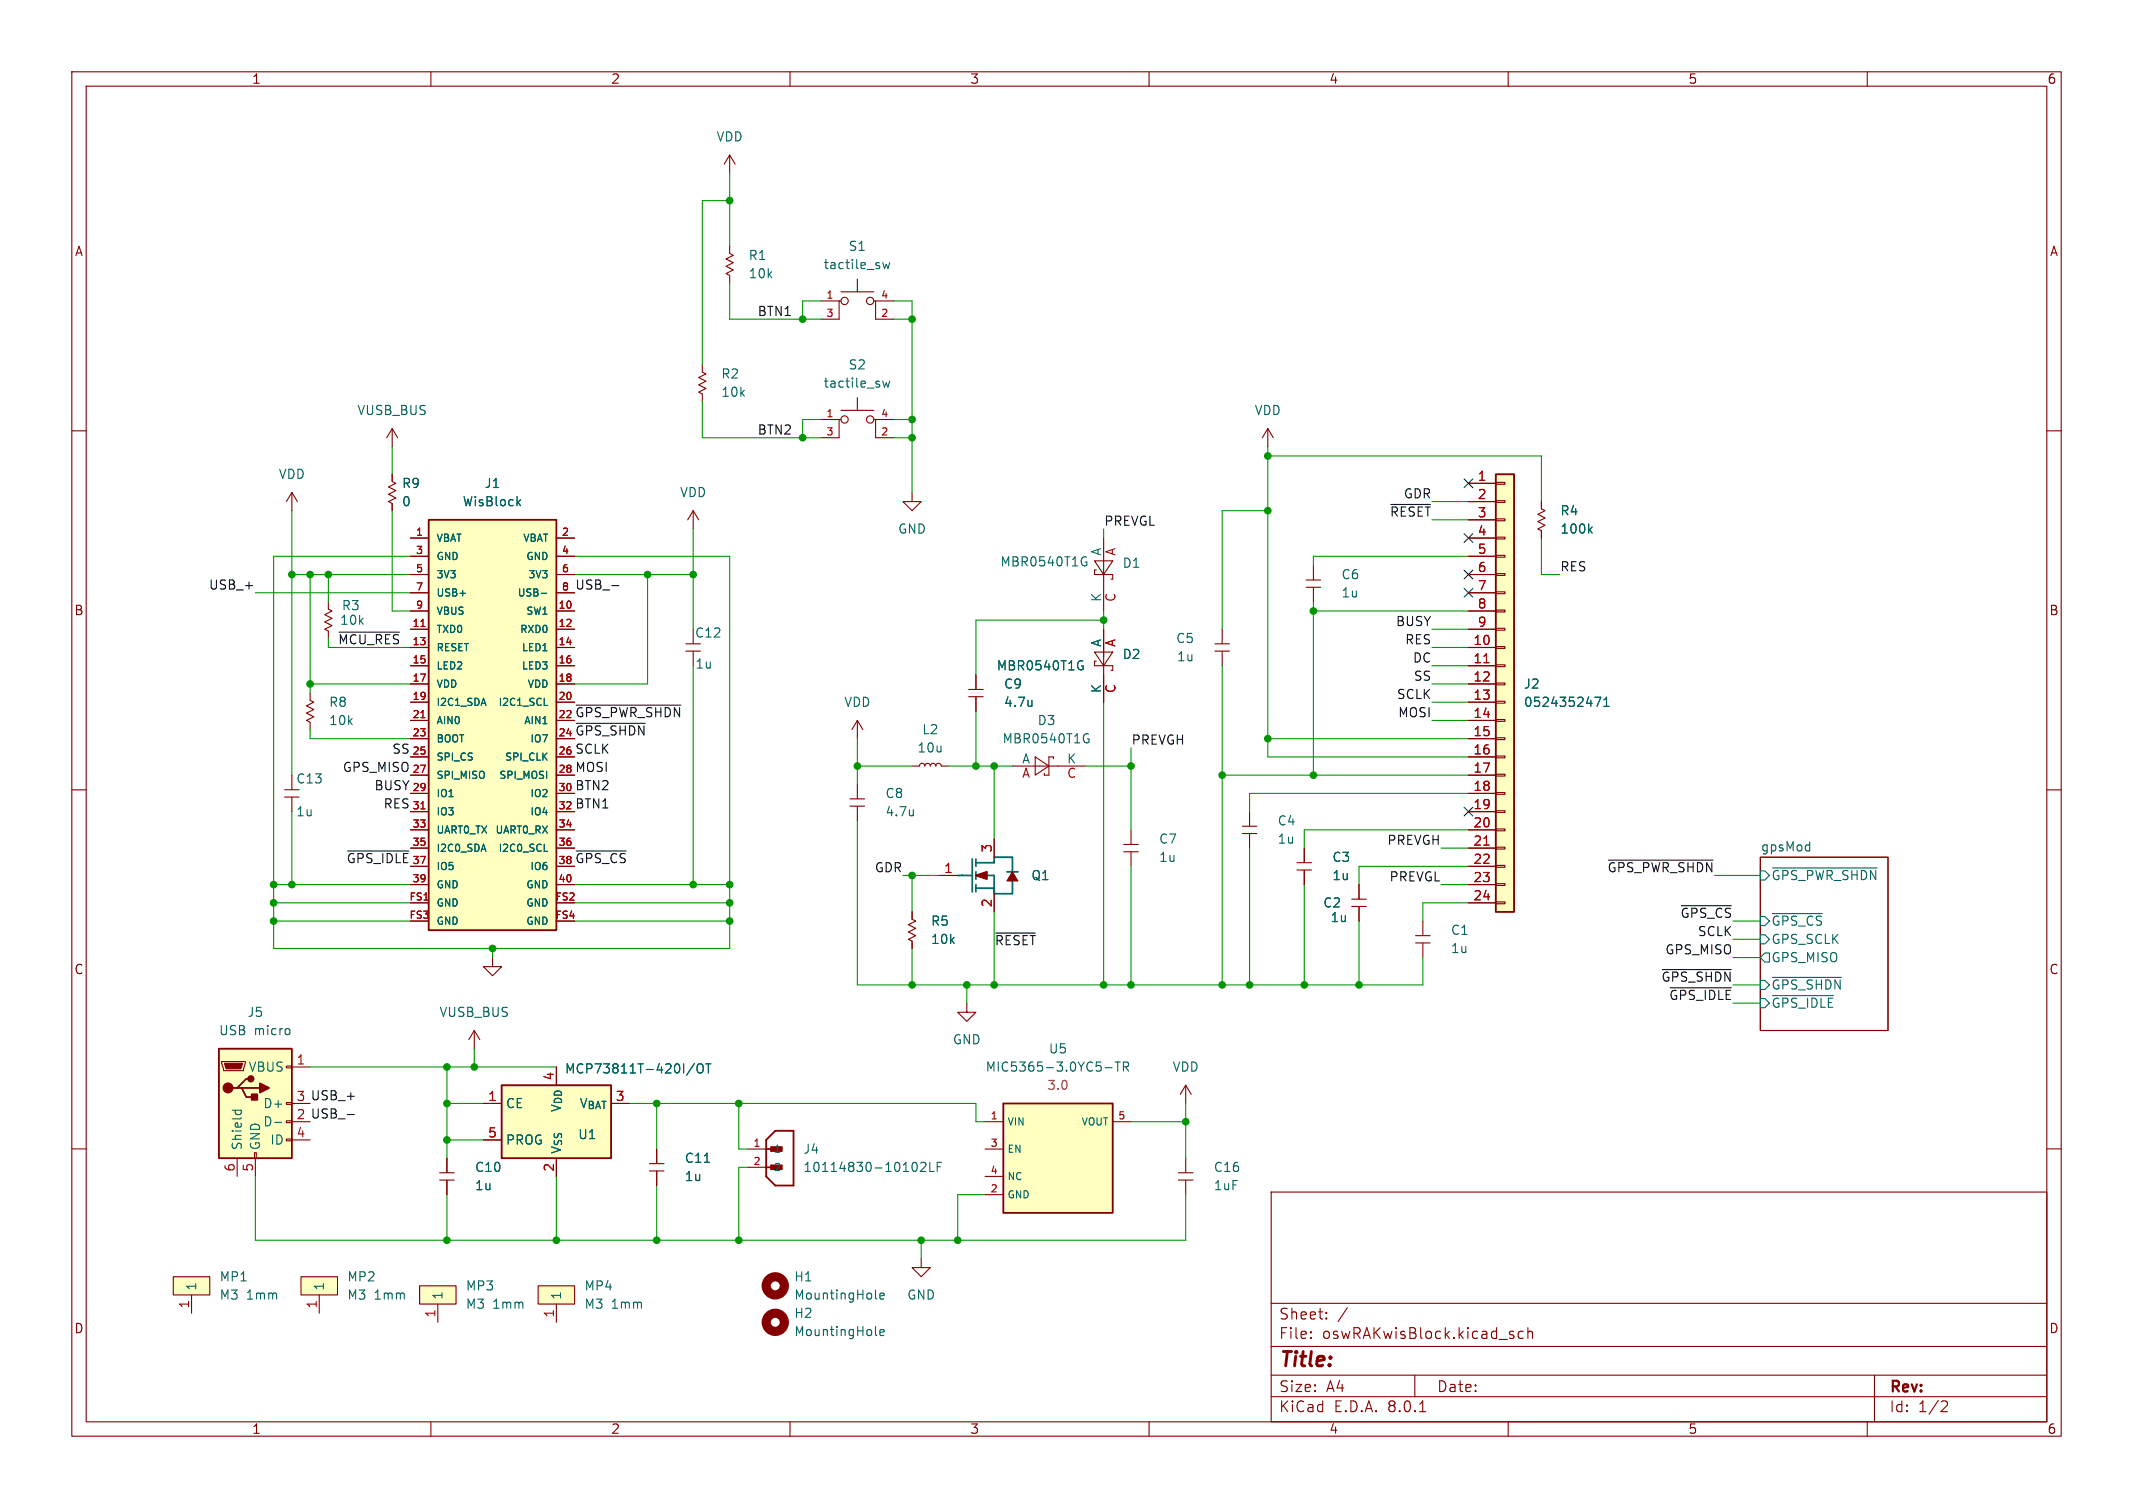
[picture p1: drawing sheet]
<svg xmlns="http://www.w3.org/2000/svg" width="297mm" height="210mm" viewBox="0 0 297 210" stroke-linecap="round" stroke-linejoin="round" font-family="sans-serif">
<g fill="none" stroke="#840000" stroke-width=".15">
<path d="M10 10h277v190h-277zM12 12h273v186h-273zM60 10v2M110 10v2M160 10v2M210 10v2M260 10v2M10 60h2M285 60h2M10 110h2M245.1 119.4h17.8v24.1h-17.8zM285 110h2"/>
<path d="M10 160h2M285 160h2M177 166h108v32h-108zM60 198v2M110 198v2M160 198v2M177 194.5h108M177 191.5h108M177 187.5h108M177 181.5h108M182.5 186.3h.1l-.1 .1M182.5 186.3v.1"/>
<path d="M182.5 185.5v.1M182.5 185.5h.1l-.1 .1M184.7 183.6v.1M184.7 183.6h-.1l.1 .1M184.7 182.8v.1M184.7 182.8h-.1l.1 .1M187.6 182.1l-1.3 2M197 191.5v3M197.7 196.6h.8M210 198v2M210.6 185.9l.2 .2-.1 .2-.1 .1M210.6 185.4l.1 .1"/>
<path d="M212.1 185.5l-.4-.1-.3 .3v.4l.1 .2 .2 .1 .4-.1M212.7 185.5a.37 .37 0 0 1 .7 .1v.8M212.7 184.9v1.5M260 198v2M261 191.5v6.5M270.5 195.1l.5 .1a.41 .41 0 0 1 .1 .5l-.9 .9h1"/>
</g>
<g fill="none" stroke="#006464" stroke-width=".15">
<path d="M251.9 117.7h.1M252 117.2v1.3M252 118.4l-.1 .1M245.1 121.3h.6l.7 .6-.7 .7h-.6zM245.1 130.2h.6l.7 .6-.7 .6h-.6zM245.1 127.6h.6l.7 .7-.7 .6h-.6zM245.1 136.5h.6l.7 .7-.7 .6h-.6zM245.1 139.1h.6l.7 .6-.7 .6h-.6zM245.7 132.7h.7v1.3h-.7l-.6-.6zM246.8 120.9h14.6M246.8 127.2h6.9M246.8 136.1h9.6"/>
<path d="M246.8 138.7h8.5"/>
</g>
<path d="M41.9 177.8h5.1v2.5h-5.1z" fill="#ffffc2"/>
<g fill="none" stroke="#840000" stroke-width=".15">
<path d="M101.6 34.3v1l.5 .3-1 .5 1 .5-1 .5 1 .5-1 .5 .5 .3v1M101.6 21.6v2.5M101.6 21.6l-.8 1.3M101.6 21.6l.8 1.3M119.4 38.9v1.7M114.3 41.9h2.5M117.1 41.9h-.3v2.6h-2.5M117.1 40.6h4.6M121.7 41.9h.2v2.6h2.6M121.9 41.9h2.6M40.6 68.6l-.7 1.3M40.6 68.6v2.5"/>
<path d="M40.6 68.6l.8 1.3M165.1 151.1v2.6M165.1 151.1l-.8 1.3M165.1 151.1l.8 1.3M41.9 177.8h5.1v2.5h-5.1zM164.1 164.3h2M164.1 163.3h2M165.1 161.3v2M165.1 164.4v2M44.4 180.3v2.6"/>
<circle cx="117.6" cy="41.9" r=".51"/>
<circle cx="121.2" cy="41.9" r=".51"/>
</g>
<path d="M122.9 36.6l.3 .8 .2-.6 .2 .6 .3-.8" fill="none" stroke="#006464" stroke-width=".15"/>
<path d="M139.7 153.7h15.2v15.2h-15.2z" fill="#ffffc2"/>
<path d="M139.7 153.7h15.2v15.2h-15.2z" fill="none" stroke="#840000" stroke-width=".25"/>
<path d="M137.2 156.2h2.5M154.9 156.2h2.6M61.2 164.3h2M61.2 163.3h2M62.2 161.3v2M62.2 164.4v2M137.2 166.4h2.5M137.2 160h2.5M137.2 163.8h2.5" fill="none" stroke="#840000" stroke-width=".15"/>
<path d="M153.9 148.7h.9M155.3 147.9h.7M155.6 147.9v1.3M156.4 148.6l.6-.1 .1-.2v-.3l-.2-.1h-.5v1.3M156.7 148.6l.4 .6" fill="none" stroke="#006464" stroke-width=".15"/>
<path d="M74.9 179.1h5.1v2.5h-5.1z" fill="#ffffc2"/>
<path d="M74.9 179.1h5.1v2.5h-5.1zM77.5 181.6v2.6" fill="none" stroke="#840000" stroke-width=".15"/>
<path d="M58.4 179.1h5.1v2.5h-5.1z" fill="#ffffc2"/>
<path d="M97.8 51.8l.5 .3-1 .5 1 .5-1 .5 1 .5-1 .5 .5 .3M97.8 50.8v1M97.8 54.9v1M58.4 179.1h5.1v2.5h-5.1zM61 181.6v2.6" fill="none" stroke="#840000" stroke-width=".15"/>
<path d="M24.1 177.8h5.1v2.5h-5.1z" fill="#ffffc2"/>
<path d="M169.2 90.7h2M169.2 89.7h2M170.2 87.6v2M170.2 90.7v2M24.1 177.8h5.1v2.5h-5.1zM26.7 180.3v2.6" fill="none" stroke="#840000" stroke-width=".15"/>
<path d="M69.8 151.1h15.3v10.2h-15.3z" fill="#ffffc2"/>
<path d="M69.8 151.1h15.3v10.2h-15.3z" fill="none" stroke="#840000" stroke-width=".25"/>
<path d="M176.5 59.7l-.7 1.3M176.5 59.7v2.5M176.5 59.7l.8 1.3M68.6 133.4v1.2h1.2l-1.2 1.3-1.3-1.3h1.3M67.3 153.7h2.5M67.3 158.8h2.5M77.5 161.3v2.5" fill="none" stroke="#840000" stroke-width=".15"/>
<path d="M96.7 148.1l-1.1 1.6M97.1 148.3a.43 .43 0 0 1 .5-.1 .43 .43 0 0 1 .3 .4v.4a.42 .42 0 0 1-.4 .4 .42 .42 0 0 1-.4-.4zM98.3 148.2h.7M98.6 148.2v1.2" fill="none" stroke="#006464" stroke-width=".15"/>
<path d="M30.5 146.1h10.1v15.2h-10.1z" fill="#ffffc2"/>
<path d="M30.5 146.1h10.1v15.2h-10.1zM33 151.5h.7l.6 1.3h1.3M33.7 151.5h2.5M34.9 150.2h-.6l-1.3 1.3h-.6" fill="none" stroke="#840000" stroke-width=".25"/>
<g fill="#840000" stroke="#840000" stroke-width=".25">
<path d="M36.2 150.9l1.3 .6-1.3 .6z"/>
<path d="M35.1 152.4h.7v.8h-.7z"/>
<circle cx="31.7" cy="151.5" r=".63"/>
<circle cx="34.9" cy="150.2" r=".38"/>
</g>
<g fill="none" stroke="#840000" stroke-width=".15">
<path d="M127 68.6v1.3h1.3l-1.3 1.2-1.3-1.2h1.3M95.5 90.7h2M95.5 89.7h2M96.5 90.7v2M134.9 97h2M134.9 96h2M135.9 94v2M135.9 97.1v2M118.4 112.3h2M118.4 111.3h2M119.4 100.3v2.6M119.4 109.2v2"/>
<path d="M119.4 112.3v2M119.4 100.3l-.8 1.3M119.4 100.3l.7 1.3M141 106.7h10.1M144.1 105.4l1.9 1.3-1.9 1.3zM146.7 105.7v-.3h-.7v2.6h-.6v-.3M156.5 118.6h2M156.5 117.6h2M157.5 115.6v2M157.5 118.7v2M173 116.1h2M173 115.1h2"/>
<path d="M174 113v2M174 116.1v2M181.6 118.1v2M180.6 121.2h2M180.6 120.1h2M181.6 121.2v2M30.9 147.8h3.3v.3l-.3 1h-2.8zM39.9 158.6h.7v.3h-.7zM39.9 156.1h.7v.2h-.7zM39.9 153.5h.7v.3h-.7zM39.9 148.5h.7v.2h-.7zM40.6 148.6h2.6"/>
<path d="M40.6 153.7h2.6M40.6 158.8h2.6M66 143.5l-.7 1.3M66 143.5v2.6M66 143.5l.8 1.3M33 161.3v2.5M35.4 160.5h.3v.8h-.3zM35.6 161.3v2.5"/>
</g>
<path d="M31.2 148.1h2.6l-.3 .7h-2z" fill="#840000" stroke="#840000" stroke-width=".15"/>
<path d="M143.7 97.5v.9M143.7 98.2l-.1 .1M127.2 112.8v.8M127.2 113.5h-.1M151.3 102.2h.3M151.4 102.9h.2v.4l-.3 .1M32.3 154.6h1.3M32.8 154.6v.4M33.5 154.6l.1 .4M38.3 156.3h.9M40.2 143.3l.2 .2v.3l-.2 .2" fill="none" stroke="#006464" stroke-width=".15"/>
<path d="M59.7 72.4h17.8v57.1h-17.8z" fill="#ffffc2"/>
<path d="M59.7 72.4h17.8v57.1h-17.8z" fill="none" stroke="#840000" stroke-width=".25"/>
<g fill="none" stroke="#840000" stroke-width=".15">
<path d="M57.1 74.9h2.6M57.1 77.5h2.6M77.5 74.9h2.5M77.5 77.5h2.5M96.5 71.1l-.7 1.3M96.5 71.1v2.6M96.5 71.1l.8 1.3M57.1 85.1h2.6M57.1 87.6h2.6M57.1 90.2h2.6M57.1 92.7h2.6M57.1 95.3h2.6"/>
<path d="M57.1 97.8h2.6M57.1 80h2.6M57.1 82.6h2.6M77.5 85.1h2.5M77.5 87.6h2.5M77.5 90.2h2.5M77.5 92.7h2.5M77.5 95.3h2.5M77.5 97.8h2.5M77.5 80h2.5M77.5 82.6h2.5M57.1 100.3h2.6"/>
<path d="M57.1 102.9h2.6M57.1 105.4h2.6M57.1 108h2.6M57.1 110.5h2.6M57.1 113h2.6M57.1 115.6h2.6M57.1 118.1h2.6M77.5 100.3h2.5M77.5 102.9h2.5M77.5 105.4h2.5M77.5 108h2.5M77.5 110.5h2.5"/>
<path d="M77.5 113h2.5M77.5 115.6h2.5M77.5 118.1h2.5M57.1 120.7h2.6M57.1 123.2h2.6M57.1 125.7h2.6M57.1 128.3h2.6M77.5 120.7h2.5M77.5 123.2h2.5M77.5 125.7h2.5M77.5 128.3h2.5M134.6 139.7v1.3h1.3l-1.3 1.2-1.3-1.2h1.3"/>
</g>
<path d="M58.6 87.2h.6M58.6 99.9h.6M58.6 112.6h.6" fill="none" stroke="#a90000" stroke-width=".15"/>
<path d="M72.1 69.9l.4 .5M72.5 69.6l-.5 .5M75.4 82.6h.7M75.8 98.2h.5M75.8 118.6h.5" fill="none" stroke="#006464" stroke-width=".15"/>
<path d="M208.3 66h2.5v61h-2.5z" fill="#ffffc2"/>
<g fill="none" stroke="#840000" stroke-width=".15">
<path d="M54.6 59.7v2.5M54.6 59.7l-.8 1.3M54.6 59.7l.8 1.3M114.3 58.4h2.5M117.1 58.4h-.3v2.6h-2.5M117.1 57.2h4.6M119.4 55.4v1.8M121.7 58.4h.2v2.6h2.6M121.9 58.4h2.6M54.6 66v1.1l.5 .2-1 .5 1 .5-1 .5 1 .5-1 .6 .5 .2v1M57.1 74.9h2.6M57.1 77.5h2.6"/>
<path d="M77.5 74.9h2.5M77.5 77.5h2.5M152.4 78.1h2.5l-1.2 1.9zM152.7 79.4h-.3v.6h2.5v.6h-.2M153.7 74.9v10.2M182.9 78.7v2M204.5 67.3h3.8M204.5 69.9h3.8M204.5 72.4h3.8M204.5 74.9h3.8M204.5 77.5h3.8M208.3 79.9h1.2v.2h-1.2z"/>
<path d="M208.3 77.3h1.2v.3h-1.2zM208.3 74.8h1.2v.3h-1.2zM208.3 72.3h1.2v.2h-1.2zM208.3 69.7h1.2v.3h-1.2zM208.3 67.2h1.2v.2h-1.2zM214.6 70.9l.5 .2-1 .5 1 .5-1 .5 1 .6-1 .5 .5 .2M214.6 69.9v1M214.6 73.9v1M43.2 97.5l.5 .3-1 .5 1 .5-1 .5 1 .5-1 .5 .5 .3M43.2 96.5v1M45.7 83.8v1l.5 .3-1 .5 1 .5-1 .5 1 .5-1 .5 .5 .3v1M57.1 90.2h2.6"/>
<path d="M57.1 92.7h2.6M57.1 95.3h2.6M57.1 97.8h2.6M57.1 80h2.6M57.1 82.6h2.6M57.1 85.1h2.6M57.1 87.6h2.6M77.5 90.2h2.5M77.5 92.7h2.5M77.5 95.3h2.5M77.5 97.8h2.5M77.5 80h2.5"/>
<path d="M77.5 82.6h2.5M77.5 85.1h2.5M77.5 87.6h2.5M135.9 94v2M135.9 97.1v2M152.4 90.8h2.5l-1.2 1.9zM152.7 92.1h-.3v.6h2.5v.6h-.2M153.7 87.6v10.2M181.9 81.8h2M181.9 80.8h2M182.9 81.8v2M204.5 90.2h3.8"/>
<path d="M204.5 92.7h3.8M204.5 95.3h3.8M204.5 97.8h3.8M204.5 80h3.8M204.5 82.6h3.8M204.5 85.1h3.8M204.5 87.6h3.8M208.3 97.7h1.2v.2h-1.2zM208.3 95.1h1.2v.3h-1.2zM208.3 92.6h1.2v.2h-1.2zM208.3 90h1.2v.3h-1.2zM208.3 87.5h1.2v.3h-1.2z"/>
<path d="M208.3 85h1.2v.2h-1.2zM208.3 82.4h1.2v.3h-1.2zM39.6 111h2.1M39.6 110h2.1M40.6 111v2M43.2 100.6v1M57.1 100.3h2.6M57.1 102.9h2.6M57.1 105.4h2.6M57.1 108h2.6M57.1 110.5h2.6M57.1 113h2.6"/>
<path d="M57.1 115.6h2.6M57.1 118.1h2.6M77.5 100.3h2.5M77.5 102.9h2.5M77.5 105.4h2.5M77.5 108h2.5M77.5 110.5h2.5M77.5 113h2.5M77.5 115.6h2.5M77.5 118.1h2.5M127 106.7h1M128 106.7l.1-.3 .3-.1 .3 .1 .1 .3 .1-.3 .2-.1 .3 .1 .1 .3 .1-.2 .2-.2 .3 .1 .2 .3 .1-.3 .3-.1 .3 .1 .1 .3"/>
<path d="M131.1 106.7h1M138.4 116.8v2.6M181.6 118.1v2M204.5 100.3h3.8M204.5 102.9h3.8M204.5 105.4h3.8M204.5 108h3.8M204.5 110.5h3.8M204.5 113h3.8M204.5 115.6h3.8M204.5 118.1h3.8M208.3 118h1.2v.2h-1.2z"/>
<path d="M208.3 115.4h1.2v.3h-1.2zM208.3 112.9h1.2v.3h-1.2zM208.3 110.4h1.2v.2h-1.2zM208.3 107.8h1.2v.3h-1.2zM208.3 105.3h1.2v.2h-1.2zM208.3 102.7h1.2v.3h-1.2zM208.3 100.2h1.2v.3h-1.2zM57.1 120.7h2.6M57.1 123.2h2.6M57.1 125.7h2.6M57.1 128.3h2.6M77.5 120.7h2.5"/>
<path d="M77.5 123.2h2.5M77.5 125.7h2.5M77.5 128.3h2.5M127 128l.5 .3-1 .5 1 .5-1 .5 1 .5-1 .5 .5 .3M127 127v1M127 131.1v1M130.8 121.9h2.5M138.4 124.5v2.5M181.6 121.2v2M188.2 126.2h2M188.2 125.2h2M189.2 123.2v2"/>
<path d="M189.2 126.3v2M197.1 131.3h2M197.1 130.3h2M198.1 128.3v2M198.1 131.4v2M204.5 120.7h3.8M204.5 123.2h3.8M204.5 125.7h3.8M208.3 125.6h1.2v.3h-1.2zM208.3 123.1h1.2v.2h-1.2zM208.3 120.5h1.2v.3h-1.2zM67.3 153.7h2.5"/>
<path d="M67.3 158.8h2.5M62.2 161.3v2M62.2 164.4v2M77.5 161.3v2.5M90.4 163.1h2.1M90.4 162.1h2.1M91.4 160v2M91.4 163.1v2M104.1 160h2.6M104.1 162.6h2.6M128.3 175.3v1.2h1.2l-1.2 1.3-1.3-1.3h1.3"/>
<circle cx="117.6" cy="58.4" r=".51"/>
<circle cx="121.2" cy="58.4" r=".51"/>
</g>
<path d="M208.3 66h2.5v61h-2.5zM106.7 158.8l1.2-1.3h2.6v7.6h-2.6l-1.2-1.3zM106.7 162.6h1.9M106.7 160h1.9" fill="none" stroke="#840000" stroke-width=".25"/>
<path d="M58.6 87.2h.6M58.6 99.9h.6M206.6 92.3h.7M58.6 112.6h.6M206.6 117.7h.7" fill="none" stroke="#a90000" stroke-width=".15"/>
<g fill="none" stroke="#006464" stroke-width=".15">
<path d="M122.9 53.1l.3 .8 .2-.6 .2 .6 .3-.8M72.1 69.9l.4 .5M72.5 69.6l-.5 .5M151 77.5l.3 .1M151.1 78.3h.2v.4l-.3 .1M221.3 73.8l.4 .4M221.7 73.4l-.5 .5M75.4 82.6h.7M75.8 98.2h.5M143.7 97.5v.9M143.7 98.2l-.1 .1M150.5 92l.3 .1"/>
<path d="M150.6 92.7h.2v.5l-.3 .1M222.1 97.1h.8l-.5 1.3M223.3 98.4h.8M223.3 97.5l.4-.4v1.3M75.8 118.6h.5M134 121.9h.1M138.4 120h.1M138.4 123.8h.1M96.7 148.1l-1.1 1.6M97.1 148.3a.43 .43 0 0 1 .5-.1 .43 .43 0 0 1 .3 .4v.4a.42 .42 0 0 1-.4 .4 .42 .42 0 0 1-.4-.4zM98.3 148.2h.7M98.6 148.2v1.2"/>
<path d="M98.1 161.9h.7M128.2 162l.2-.1h.3l.2 .1v.2v.2l-.8 .7h.8M129.5 161.9v1.2h.6M130.5 162.5h.4M131.1 161.9h-.6v1.2M121.9 180.7l.2 .2M121.9 185.8l.2 .2M122.5 180.5l.6-.1v-.3h-.4l-.2 .2 .1 .6h.5M122.5 185.6l.6-.1v-.3h-.4l-.2 .1 .1 .6h.5"/>
</g>
<path d="M135.4 119.6v4.6M135.9 119.6v1.1M133.3 121.9h2.1M135.9 120.1h2.5v-.7h2.6v5.1h-2.6v-2.6h-2.5M135.9 123.7h2.5M135.9 121.4v1M135.9 123.2v1M140.2 121.4h1.5" fill="none" stroke="#00f" stroke-width=".25"/>
<g fill="#840000" stroke="#840000" stroke-width=".15">
<path d="M141 121.4l.7 1.3h-1.5z"/>
<path d="M107.3 162.2h1.6v.7h-1.6z"/>
<path d="M107.3 159.7h1.6v.6h-1.6z"/>
</g>
<path d="M135.9 121.9l1.5-.5v1z" fill="#840000" stroke="#840000" stroke-width=".25"/>
<g fill="none" stroke="#840000" stroke-width="1.3">
<circle cx="107.9" cy="179.1" r="1.27"/>
<circle cx="107.9" cy="184.1" r="1.27"/>
</g>
<g fill="none" stroke="#0f0f0f" stroke-width=".15">
<path d="M193.7 70.3h5.5M47.2 88h8.4M80.2 98.2h14.6M85.2 81.6h1M48.4 118.5h8.5M80.2 118.5h7M80.2 100.7h9.6M224 119.8h14.5M138.7 129.9h5.4M231.5 135h9.6M232.6 137.6h8.5M234.1 126.1h7"/>
<path d="M48.4 155.2h.9"/>
</g>
<g fill="none" stroke="#009600" stroke-width=".15">
<path d="M101.6 39.4v5.1h12.7M101.6 24.1v10.2M101.6 27.9h-3.8v22.9M97.8 55.9v5.1h16.5M114.3 41.9h-2.5v2.6M114.3 58.4h-2.5v2.6M124.5 41.9h2.5v26.7M124.5 58.4h2.5M124.5 44.5h2.5M40.6 71.1v36.9M54.6 71.1v14h2.5M54.6 62.2v3.8"/>
<path d="M57.1 77.5h-19v54.6h63.5v-54.6h-21.6M96.5 73.7v13.9M124.5 61h2.5M153.7 73.7v1.2M176.5 62.2v43.2h28M176.5 63.5h38.1v6.4M176.5 71.1h-6.3v16.5M199.4 72.4h5.1M199.4 69.9h5.1M204.5 77.5h-21.6v1.2M214.6 74.9v5.1h2.6M35.6 82.6h21.5"/>
<path d="M40.6 80h16.5M43.2 95.3h13.9M43.2 80v16.5M45.7 88.9v1.3h11.4M45.7 80v3.8M80 80h16.5M90.2 80v15.3h-10.2M96.5 92.7v30.5M135.9 99.1v7.6M153.7 85.1v2.5M153.7 97.8v39.4M153.7 86.4h-17.8v7.6"/>
<path d="M170.2 92.7v44.5M182.9 83.8v24.2M182.9 85.1h21.6M199.4 90.2h5.1M199.4 92.7h5.1M199.4 95.3h5.1M199.4 87.6h5.1M199.4 97.8h5.1M40.6 113v10.2M43.2 101.6v1.3h13.9M119.4 114.3v22.9h78.7v-3.8M119.4 102.9v6.3"/>
<path d="M119.4 106.7h7.6M132.1 106.7h8.9M138.4 106.7v10.1M151.1 106.7h6.4M157.5 104.1v11.5M170.2 108h34.3M174 118.1v19.1M176.5 102.9h28M199.4 100.3h5.1M200.7 118.1h3.8M204.5 115.6h-22.9v2.5M204.5 110.5h-30.5v2.5"/>
<path d="M38.1 125.7h19M38.1 123.2h19M38.1 128.3h19M68.6 132.1v1.3M80 125.7h21.6M80 123.2h21.6M80 128.3h21.6M125.7 121.9h5.1M127 121.9v5.1M127 132.1v5.1M134.6 137.2v2.5M138.4 127v10.2"/>
<path d="M157.5 120.7v16.5M181.6 123.2v14M189.2 128.3v8.9M200.7 123.2h3.8M204.5 125.7h-6.4v2.6M204.5 120.7h-15.3v2.5M238.8 121.9h6.3M241.3 137.2h3.8M241.3 133.4h3.8M241.3 128.3h3.8M241.3 139.7h3.8M241.3 130.8h3.8"/>
<path d="M43.2 148.6h34.3M62.2 148.6v12.7M62.2 153.7h5.1M62.2 158.8h5.1M66 146.1v2.5M87.6 153.7h48.3v2.5h1.3M91.4 153.7v6.3M102.9 153.7v6.3h1.2M157.5 156.2h7.6M165.1 153.7v7.6M35.6 163.8v8.9h129.5v-6.3M62.2 166.4v6.3"/>
<path d="M77.5 163.8v8.9M91.4 165.1v7.6M104.1 162.6h-1.2v10.1M128.3 172.7v2.6M137.2 166.4h-3.9v6.3"/>
</g>
<path d="M203.9 79.4l1.2 1.2M203.9 66.7l1.2 1.2M203.9 74.3l1.2 1.2M205.1 79.4l-1.2 1.2M205.1 66.7l-1.2 1.2M205.1 74.3l-1.2 1.2M203.9 81.9l1.2 1.3M205.1 81.9l-1.2 1.3M203.9 112.4l1.2 1.2M205.1 112.4l-1.2 1.2" fill="none" stroke="#000084" stroke-width=".15"/>
<g fill="#009600" stroke="#009600" stroke-width=".15">
<circle cx="91.4" cy="172.7" r=".46"/>
<circle cx="77.5" cy="172.7" r=".46"/>
<circle cx="133.3" cy="172.7" r=".46"/>
<circle cx="102.9" cy="153.7" r=".46"/>
<circle cx="102.9" cy="172.7" r=".46"/>
<circle cx="128.3" cy="172.7" r=".46"/>
<circle cx="38.1" cy="125.7" r=".46"/>
<circle cx="40.6" cy="123.2" r=".46"/>
<circle cx="38.1" cy="123.2" r=".46"/>
<circle cx="38.1" cy="128.3" r=".46"/>
<circle cx="43.2" cy="95.3" r=".46"/>
<circle cx="45.7" cy="80" r=".46"/>
<circle cx="62.2" cy="153.7" r=".46"/>
<circle cx="66" cy="148.6" r=".46"/>
<circle cx="62.2" cy="158.8" r=".46"/>
<circle cx="62.2" cy="172.7" r=".46"/>
<circle cx="62.2" cy="148.6" r=".46"/>
<circle cx="91.4" cy="153.7" r=".46"/>
<circle cx="40.6" cy="80" r=".46"/>
<circle cx="43.2" cy="80" r=".46"/>
<circle cx="90.2" cy="80" r=".46"/>
<circle cx="96.5" cy="80" r=".46"/>
<circle cx="111.8" cy="44.5" r=".46"/>
<circle cx="101.6" cy="27.9" r=".46"/>
<circle cx="111.8" cy="61" r=".46"/>
<circle cx="68.6" cy="132.1" r=".46"/>
<circle cx="96.5" cy="123.2" r=".46"/>
<circle cx="101.6" cy="125.7" r=".46"/>
<circle cx="101.6" cy="128.3" r=".46"/>
<circle cx="101.6" cy="123.2" r=".46"/>
<circle cx="181.6" cy="137.2" r=".46"/>
<circle cx="170.2" cy="137.2" r=".46"/>
<circle cx="174" cy="137.2" r=".46"/>
<circle cx="157.5" cy="106.7" r=".46"/>
<circle cx="182.9" cy="108" r=".46"/>
<circle cx="176.5" cy="102.9" r=".46"/>
<circle cx="170.2" cy="108" r=".46"/>
<circle cx="189.2" cy="137.2" r=".46"/>
<circle cx="153.7" cy="137.2" r=".46"/>
<circle cx="135.9" cy="106.7" r=".46"/>
<circle cx="138.4" cy="106.7" r=".46"/>
<circle cx="138.4" cy="137.2" r=".46"/>
<circle cx="127" cy="137.2" r=".46"/>
<circle cx="134.6" cy="137.2" r=".46"/>
<circle cx="165.1" cy="156.2" r=".46"/>
<circle cx="157.5" cy="137.2" r=".46"/>
<circle cx="119.4" cy="106.7" r=".46"/>
<circle cx="127" cy="121.9" r=".46"/>
<circle cx="127" cy="44.5" r=".46"/>
<circle cx="176.5" cy="63.5" r=".46"/>
<circle cx="176.5" cy="71.1" r=".46"/>
<circle cx="182.9" cy="85.1" r=".46"/>
<circle cx="127" cy="61" r=".46"/>
<circle cx="127" cy="58.4" r=".46"/>
<circle cx="153.7" cy="86.4" r=".46"/>
</g>
<text font-size="2.8" fill="#840000" x="178" y="190.9">Title:</text>
<g font-size="2.1" fill="#840000">
<text x="178" y="184">Sheet:</text>
<text x="178" y="186.7">File:</text>
<text x="184.1" y="186.7">oswRAKwisBlock.kicad_sch</text>
<text x="178" y="196.9">KiCad</text>
<text x="178" y="194.1">Size:</text>
<text x="184.7" y="194.1">A4</text>
<text x="185.7" y="196.9">E.D.A.</text>
<text x="193.3" y="196.9">8.0.1</text>
<text x="200" y="194.1">Date:</text>
<text x="263" y="194.3">Rev:</text>
<text x="263" y="196.9">Id:</text>
<text x="267.1" y="196.9">1/2</text>
</g>
<g font-size="1.8" fill="#840000">
<text x="35" y="11.9">1</text>
<text x="85" y="11.9">2</text>
<text x="135" y="11.9">3</text>
<text x="185" y="11.9">4</text>
<text x="235" y="11.9">5</text>
<text x="285" y="11.9">6</text>
<text x="10.3" y="35.9">A</text>
<text x="285.3" y="35.9">A</text>
<text x="10.3" y="85.9">B</text>
<text x="285.3" y="85.9">B</text>
<text x="10.3" y="135.9">C</text>
<text x="285.3" y="135.9">C</text>
<text x="10.3" y="185.9">D</text>
<text x="285.3" y="185.9">D</text>
<text x="35" y="199.9">1</text>
<text x="85" y="199.9">2</text>
<text x="135" y="199.9">3</text>
<text x="185" y="199.9">4</text>
<text x="235" y="199.9">5</text>
<text x="285" y="199.9">6</text>
</g>
<g font-size="1.8" fill="#006464">
<text x="99.7" y="19.9">VDD</text>
<text x="118.1" y="35.2">S1</text>
<text x="104.1" y="36.4">R1</text>
<text x="104.1" y="39">10k</text>
<text x="114.6" y="37.7">tactile_sw</text>
<text x="100.3" y="52.9">R2</text>
<text x="118.1" y="51.7">S2</text>
<text x="49.7" y="58">VUSB_BUS</text>
<text x="100.3" y="55.5">10k</text>
<text x="114.6" y="54.2">tactile_sw</text>
<text x="174.6" y="58">VDD</text>
<text x="38.7" y="66.9">VDD</text>
<text x="55.9" y="68.2">R9</text>
<text x="55.9" y="70.7">0</text>
<text x="64.3" y="70.7">WisBlock</text>
<text x="67.4" y="68.2">J1</text>
<text x="94.6" y="69.4">VDD</text>
<text x="217.2" y="72">R4</text>
<text x="125" y="74.5">GND</text>
<text x="153.4" y="77.5" transform="rotate(-90 153.4 77.5)">A</text>
<text x="217.2" y="74.5">100k</text>
<text x="139.2" y="79.1">MBR0540T1G</text>
<text x="156.2" y="79.3">D1</text>
<text x="186.7" y="80.9">C6</text>
<text x="186.7" y="83.4">1u</text>
<text x="47.3" y="87.2">10k</text>
<text x="47.5" y="85.2">R3</text>
<text x="96.7" y="89">C12</text>
<text x="163.7" y="89.8">C5</text>
<text x="96.7" y="93.3">1u</text>
<text x="138.7" y="93.6">MBR0540T1G</text>
<text x="153.4" y="90.2" transform="rotate(-90 153.4 90.2)">A</text>
<text x="156.2" y="92">D2</text>
<text x="163.8" y="92.3">1u</text>
<text x="45.7" y="98.7">R8</text>
<text x="45.7" y="101.2">10k</text>
<text x="117.5" y="98.7">VDD</text>
<text x="139.7" y="96.1">C9</text>
<text x="139.7" y="98.7">4.7u</text>
<text x="144.4" y="101.2">D3</text>
<text x="212.1" y="96.1">J2</text>
<text x="212.1" y="98.7">0524352471</text>
<text x="127.7" y="105">10u</text>
<text x="128.3" y="102.5">L2</text>
<text x="139.5" y="103.7">MBR0540T1G</text>
<text x="142.2" y="106.4">A</text>
<text x="41.2" y="113.9">1u</text>
<text x="41.2" y="109.3">C13</text>
<text x="123.2" y="111.4">C8</text>
<text x="123.2" y="113.9">4.7u</text>
<text x="161.3" y="117.7">C7</text>
<text x="177.8" y="115.2">C4</text>
<text x="177.8" y="117.7">1u</text>
<text x="245.1" y="118.7">gpsMod</text>
<text x="143.5" y="122.8">Q1</text>
<text x="161.3" y="120.2">1u</text>
<text x="185.4" y="120.2">C3</text>
<text x="185.4" y="122.8">1u</text>
<text x="246.6" y="122.8">~{GPS_PWR_SHDN}</text>
<text x="129.5" y="129.1">R5</text>
<text x="129.5" y="131.7">10k</text>
<text x="184.2" y="126.6">C2</text>
<text x="185.2" y="128.6">1u</text>
<text x="201.9" y="130.4">C1</text>
<text x="246.6" y="131.7">GPS_SCLK</text>
<text x="246.6" y="129.1">~{GPS_CS}</text>
<text x="201.9" y="132.9">1u</text>
<text x="246.6" y="134.2">GPS_MISO</text>
<text x="34.4" y="141.8">J5</text>
<text x="61.1" y="141.8">VUSB_BUS</text>
<text x="246.6" y="138">~{GPS_SHDN}</text>
<text x="246.6" y="140.6">~{GPS_IDLE}</text>
<text x="30.4" y="144.4">USB</text>
<text x="34.5" y="149.5">VBUS</text>
<text x="35.4" y="144.4">micro</text>
<text x="78.6" y="149.7">MCP73811T-420I/OT</text>
<text x="132.6" y="145.6">GND</text>
<text x="137.1" y="149.5">MIC5365-3.0YC5-TR</text>
<text x="145.9" y="146.9">U5</text>
<text x="163.2" y="149.5">VDD</text>
<text x="36.6" y="154.5">D+</text>
<text x="70.4" y="154.5">CE</text>
<text x="80.6" y="154.5">V_{BAT}</text>
<text x="33.9" y="160.3" transform="rotate(-90 33.9 160.3)">Shield</text>
<text x="36.4" y="160.3" transform="rotate(-90 36.4 160.3)">GND</text>
<text x="36.6" y="157.1">D-</text>
<text x="37.5" y="159.6">ID</text>
<text x="70.4" y="159.6">PROG</text>
<text x="78.3" y="160.8" transform="rotate(-90 78.3 160.8)">V_{SS}V_{DD}</text>
<text x="80.4" y="158.9">U1</text>
<text x="111.8" y="160.9">J4</text>
<text x="66" y="166">1u</text>
<text x="66" y="163.4">C10</text>
<text x="95.3" y="164.7">1u</text>
<text x="95.3" y="162.2">C11</text>
<text x="111.8" y="163.4">10114830-10102LF</text>
<text x="168.9" y="166">1uF</text>
<text x="168.9" y="163.4">C16</text>
<text x="27.5" y="179.8" transform="rotate(-90 27.5 179.8)">1</text>
<text x="30.5" y="178.7">MP1</text>
<text x="45.3" y="179.8" transform="rotate(-90 45.3 179.8)">1</text>
<text x="48.3" y="178.7">MP2</text>
<text x="64.8" y="179.9">MP3</text>
<text x="81.3" y="179.9">MP4</text>
<text x="110.5" y="178.7">H1</text>
<text x="30.5" y="181.2">M3</text>
<text x="34.3" y="181.2">1mm</text>
<text x="48.3" y="181.2">M3</text>
<text x="52.1" y="181.2">1mm</text>
<text x="61.8" y="181.1" transform="rotate(-90 61.8 181.1)">1</text>
<text x="64.8" y="182.5">M3</text>
<text x="68.6" y="182.5">1mm</text>
<text x="78.3" y="181.1" transform="rotate(-90 78.3 181.1)">1</text>
<text x="81.3" y="182.5">M3</text>
<text x="85.1" y="182.5">1mm</text>
<text x="110.5" y="181.2">MountingHole</text>
<text x="110.5" y="183.7">H2</text>
<text x="126.2" y="181.2">GND</text>
<text x="110.5" y="186.3">MountingHole</text>
</g>
<g font-size="1.8" fill="#0f0f0f">
<text x="105.4" y="44.1">BTN1</text>
<text x="105.4" y="60.6">BTN2</text>
<text x="195.4" y="69.5">GDR</text>
<text x="153.7" y="73.3">PREVGL</text>
<text x="193.4" y="72">~{RESET}</text>
<text x="29" y="82.2">USB_+</text>
<text x="80" y="82.2">USB_-</text>
<text x="217.2" y="79.7">RES</text>
<text x="47" y="89.8">~{MCU_RES}</text>
<text x="194.3" y="87.3">BUSY</text>
<text x="195.6" y="89.8">RES</text>
<text x="196.6" y="92.4">DC</text>
<text x="196.8" y="94.9">SS</text>
<text x="80" y="100">~{GPS_PWR_SHDN}</text>
<text x="194.4" y="97.4">SCLK</text>
<text x="194.6" y="100">MOSI</text>
<text x="47.6" y="107.6">GPS_MISO</text>
<text x="54.5" y="105.1">SS</text>
<text x="80" y="105.1">SCLK</text>
<text x="80" y="107.6">MOSI</text>
<text x="80" y="102.5">~{GPS_SHDN}</text>
<text x="157.5" y="103.8">PREVGH</text>
<text x="52" y="110.1">BUSY</text>
<text x="53.3" y="112.7">RES</text>
<text x="80" y="110.1">BTN2</text>
<text x="80" y="112.7">BTN1</text>
<text x="193.1" y="117.8">PREVGH</text>
<text x="48.2" y="120.3">~{GPS_IDLE}</text>
<text x="80" y="120.3">~{GPS_CS}</text>
<text x="121.7" y="121.6">GDR</text>
<text x="193.4" y="122.8">PREVGL</text>
<text x="223.7" y="121.6">~{GPS_PWR_SHDN}</text>
<text x="138.4" y="131.7">~{RESET}</text>
<text x="233.9" y="127.9">~{GPS_CS}</text>
<text x="236.3" y="130.5">SCLK</text>
<text x="231.2" y="136.8">~{GPS_SHDN}</text>
<text x="231.8" y="133">GPS_MISO</text>
<text x="232.3" y="139.4">~{GPS_IDLE}</text>
<text x="41.2" y="156">2 USB_-</text>
<text x="41.2" y="153.4">3 USB_+</text>
</g>
<g font-size="1.8" fill="#a90000">
<text x="205.7" y="67.1">1</text>
<text x="205.7" y="69.6">2</text>
<text x="155.7" y="77.5" transform="rotate(-90 155.7 77.5)">A</text>
<text x="205.7" y="72.1">3</text>
<text x="205.7" y="74.7">4</text>
<text x="205.7" y="77.2">5</text>
<text x="153.4" y="83.9" transform="rotate(-90 153.4 83.9)">K</text>
<text x="155.7" y="83.9" transform="rotate(-90 155.7 83.9)">C</text>
<text x="205.7" y="79.8">6</text>
<text x="205.7" y="82.3">7</text>
<text x="205.1" y="89.9">10</text>
<text x="205.7" y="84.8">8</text>
<text x="205.7" y="87.4">9</text>
<text x="155.7" y="90.2" transform="rotate(-90 155.7 90.2)">A</text>
<text x="205.1" y="92.5">11</text>
<text x="205.1" y="95">12</text>
<text x="153.4" y="96.6" transform="rotate(-90 153.4 96.6)">K</text>
<text x="155.7" y="96.6" transform="rotate(-90 155.7 96.6)">C</text>
<text x="205.1" y="97.5">13</text>
<text x="205.1" y="100.1">14</text>
<text x="148.5" y="106.4">K</text>
<text x="205.1" y="102.6">15</text>
<text x="205.1" y="105.2">16</text>
<text x="205.1" y="107.7">17</text>
<text x="142.2" y="108.7">A</text>
<text x="148.5" y="108.7">C</text>
<text x="205.1" y="110.2">18</text>
<text x="205.1" y="112.8">19</text>
<text x="138.2" y="118.8" transform="rotate(-90 138.2 118.8)">3</text>
<text x="205.1" y="115.3">20</text>
<text x="205.1" y="117.9">21</text>
<text x="131.4" y="121.7">1</text>
<text x="205.1" y="120.4">22</text>
<text x="205.1" y="122.9">23</text>
<text x="205.1" y="125.5">24</text>
<text x="138.2" y="126.4" transform="rotate(-90 138.2 126.4)">2</text>
<text x="41.2" y="148.3">1</text>
<text x="67.9" y="153.4">1</text>
<text x="77.2" y="150.6" transform="rotate(-90 77.2 150.6)">4</text>
<text x="85.7" y="153.4">3</text>
<text x="41.2" y="158.5">4</text>
<text x="67.9" y="158.5">5</text>
<text x="32.8" y="163.3" transform="rotate(-90 32.8 163.3)">6</text>
<text x="35.3" y="163.3" transform="rotate(-90 35.3 163.3)">5</text>
<text x="77.2" y="163.3" transform="rotate(-90 77.2 163.3)">2</text>
<text x="26.4" y="182.3" transform="rotate(-90 26.4 182.3)">1</text>
<text x="44.2" y="182.3" transform="rotate(-90 44.2 182.3)">1</text>
<text x="60.7" y="183.6" transform="rotate(-90 60.7 183.6)">1</text>
<text x="77.2" y="183.6" transform="rotate(-90 77.2 183.6)">1</text>
</g>
<text font-size="1.7" fill="#840084" x="145.7" y="152">3.0</text>
<g font-size="1.4" fill="#a90000">
<text x="115" y="41.7">1</text>
<text x="122.6" y="41.7">4</text>
<text x="115" y="44.2">3</text>
<text x="122.6" y="44.2">2</text>
<text x="115" y="58.2">1</text>
<text x="122.6" y="58.2">4</text>
<text x="115" y="60.7">3</text>
<text x="122.6" y="60.7">2</text>
<text x="57.8" y="74.7">1</text>
<text x="57.8" y="77.2">3</text>
<text x="78.1" y="74.7">2</text>
<text x="78.1" y="77.2">4</text>
<text x="57.8" y="79.8">5</text>
<text x="57.8" y="82.3">7</text>
<text x="78.1" y="79.8">6</text>
<text x="78.1" y="82.3">8</text>
<text x="57.3" y="87.4">11</text>
<text x="57.3" y="89.9">13</text>
<text x="57.8" y="84.8">9</text>
<text x="77.7" y="84.8">10</text>
<text x="77.7" y="87.4">12</text>
<text x="77.7" y="89.9">14</text>
<text x="57.3" y="92.5">15</text>
<text x="57.3" y="95">17</text>
<text x="77.7" y="92.5">16</text>
<text x="77.7" y="95">18</text>
<text x="57.3" y="97.5">19</text>
<text x="57.3" y="100.1">21</text>
<text x="77.7" y="97.5">20</text>
<text x="77.7" y="100.1">22</text>
<text x="57.3" y="102.6">23</text>
<text x="57.3" y="105.2">25</text>
<text x="57.3" y="107.7">27</text>
<text x="77.7" y="102.6">24</text>
<text x="77.7" y="105.2">26</text>
<text x="77.7" y="107.7">28</text>
<text x="57.3" y="110.2">29</text>
<text x="57.3" y="112.8">31</text>
<text x="77.7" y="110.2">30</text>
<text x="77.7" y="112.8">32</text>
<text x="57.3" y="115.3">33</text>
<text x="57.3" y="117.9">35</text>
<text x="77.7" y="115.3">34</text>
<text x="77.7" y="117.9">36</text>
<text x="56.9" y="125.5">FS1</text>
<text x="57.3" y="120.4">37</text>
<text x="57.3" y="122.9">39</text>
<text x="77.2" y="125.5">FS2</text>
<text x="77.7" y="120.4">38</text>
<text x="77.7" y="122.9">40</text>
<text x="56.9" y="128">FS3</text>
<text x="77.2" y="128">FS4</text>
<text x="137.8" y="156">1</text>
<text x="155.6" y="156">5</text>
<text x="104.8" y="159.8">1</text>
<text x="137.8" y="159.8">3</text>
<text x="104.8" y="162.3">2</text>
<text x="137.8" y="166.1">2</text>
<text x="137.8" y="163.6">4</text>
</g>
<g font-size="1.4" fill="#006464">
<text x="60.7" y="75.7">VBAT</text>
<text x="72.7" y="75.7">VBAT</text>
<text x="60.7" y="78.2">GND</text>
<text x="60.7" y="80.7">3V3</text>
<text x="60.7" y="83.3">USB+</text>
<text x="72" y="83.3">USB-</text>
<text x="73.1" y="78.2">GND</text>
<text x="73.4" y="80.7">3V3</text>
<text x="60.7" y="88.4">TXD0</text>
<text x="60.7" y="85.8">VBUS</text>
<text x="72.3" y="88.4">RXD0</text>
<text x="73.1" y="85.8">SW1</text>
<text x="60.7" y="90.9">RESET</text>
<text x="60.7" y="93.4">LED2</text>
<text x="60.7" y="96">VDD</text>
<text x="72.5" y="90.9">LED1</text>
<text x="72.5" y="93.4">LED3</text>
<text x="73.3" y="96">VDD</text>
<text x="60.7" y="98.5">I2C1_SDA</text>
<text x="60.7" y="101.1">AIN0</text>
<text x="69.3" y="98.5">I2C1_SCL</text>
<text x="72.9" y="101.1">AIN1</text>
<text x="60.7" y="103.6">BOOT</text>
<text x="60.7" y="106.1">SPI_CS</text>
<text x="70.2" y="106.1">SPI_CLK</text>
<text x="73.7" y="103.6">IO7</text>
<text x="60.7" y="108.7">SPI_MISO</text>
<text x="60.7" y="111.2">IO1</text>
<text x="60.7" y="113.8">IO3</text>
<text x="69.4" y="108.7">SPI_MOSI</text>
<text x="73.7" y="111.2">IO2</text>
<text x="73.7" y="113.8">IO4</text>
<text x="60.7" y="116.3">UART0_TX</text>
<text x="60.7" y="118.8">I2C0_SDA</text>
<text x="68.9" y="116.3">UART0_RX</text>
<text x="69.3" y="118.8">I2C0_SCL</text>
<text x="60.7" y="121.4">IO5</text>
<text x="60.7" y="123.9">GND</text>
<text x="73.1" y="123.9">GND</text>
<text x="73.7" y="121.4">IO6</text>
<text x="60.7" y="126.5">GND</text>
<text x="60.7" y="129">GND</text>
<text x="73.1" y="126.5">GND</text>
<text x="73.1" y="129">GND</text>
<text x="107.7" y="160.7">1</text>
<text x="140.2" y="156.9">VIN</text>
<text x="140.2" y="160.7">EN</text>
<text x="150.5" y="156.9">VOUT</text>
<text x="107.7" y="163.3">2</text>
<text x="140.2" y="167.1">GND</text>
<text x="140.2" y="164.6">NC</text>
</g>
</svg>
